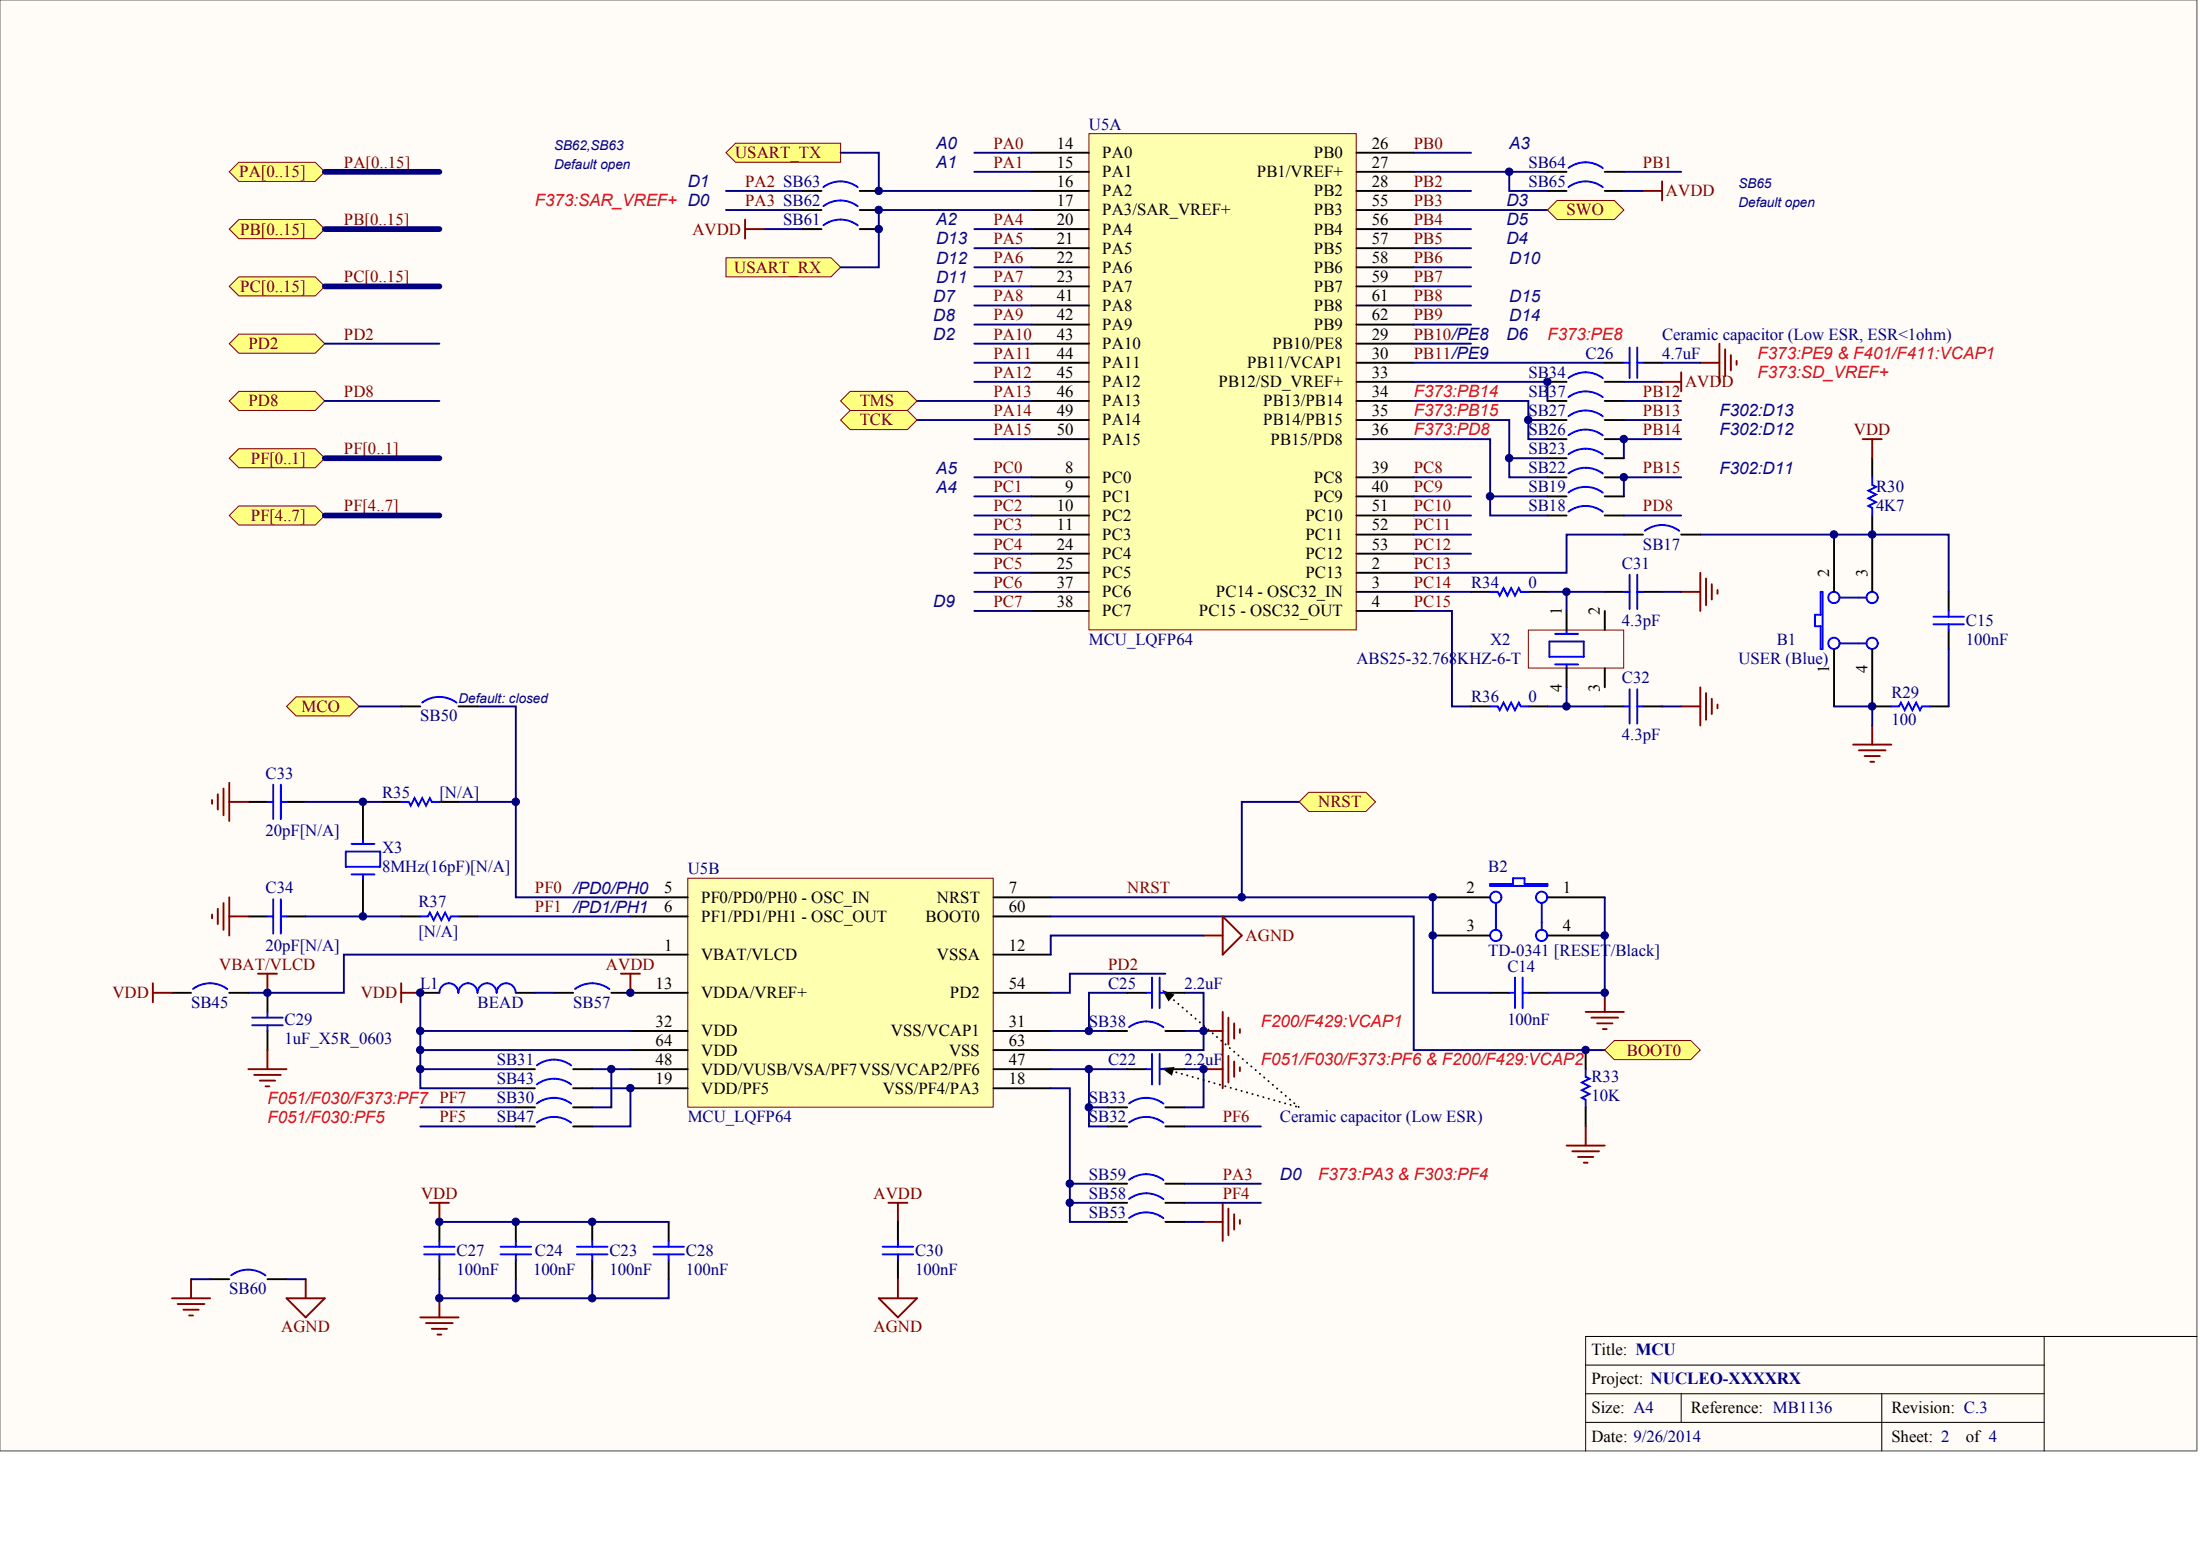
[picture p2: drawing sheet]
<svg xmlns="http://www.w3.org/2000/svg" width="840mm" height="594mm" viewBox="0 0 840 594" stroke-linecap="round" stroke-linejoin="round" font-family="sans-serif">
<path d="M0 0h838.4v553.6h-838.4z" fill="#fffcf8" stroke="#696969" stroke-width=".38"/>
<path d="M780.1 509.9v43.7M838.5 509.9h-233.3v43.7M605.2 520.9h174.9M605.2 531.8h174.9M641.6 531.8v10.9M718.2 531.8v21.8M605.2 542.7h174.9" fill="none" stroke="#000" stroke-width=".38"/>
<g fill="none" stroke="#000" stroke-width=".73">
<path d="M94.8 306h7.3M109.4 306h7.3M138.5 306v14.5M138.5 335.1v14.6M94.8 349.7h7.3M109.4 349.7h7.3M153.1 349.7h7.3M175 349.7h7.3M167.7 466.2v7.3M196.9 466.2v7.3M226 466.2v7.3M255.2 466.2v7.3"/>
<path d="M167.7 480.8v7.3M196.9 480.8v7.3M226 480.8v7.3M255.2 480.8v7.3"/>
</g>
<g fill="none" stroke="#00f" stroke-width=".73">
<path d="M104.3 299.4v13.1M107.2 299.4v13.1M102.1 306h2.2M107.2 306h2.2M132 324.9h13.1v5.8h-13.1zM134.2 322h8.7M134.2 333.6h8.7M138.5 320.5v1.5M138.5 333.6v1.5M102.1 349.7h2.2M104.3 343.1v13.1M107.2 349.7h2.2"/>
<path d="M107.2 343.1v13.1M160.4 349.7h2.9l.7-1.5 1.5 2.9 1.5-2.9 1.4 2.9 1.5-2.9 1.4 2.9 .8-1.4h2.9M161.9 478.6h11.6M161.9 475.7h11.6M167.7 473.5v2.2M167.7 478.6v2.2M191 478.6h11.7M191 475.7h11.7M196.9 473.5v2.2M196.9 478.6v2.2M220.2 478.6h11.7M220.2 475.7h11.7"/>
<path d="M226 473.5v2.2M226 478.6v2.2M249.4 478.6h11.6M249.4 475.7h11.6M255.2 473.5v2.2M255.2 478.6v2.2"/>
</g>
<g fill="none" stroke="#800000" stroke-width=".73">
<path d="M87.5 298.7v14.5M80.9 305.2v1.5M83.1 303v5.9M85.3 300.9v10.2M87.5 306h7.3M80.9 348.9v1.5M83.1 346.8v5.8M85.3 344.6v10.2M87.5 342.4v14.6M87.5 349.7h7.3M466.6 458.9v14.6M459.3 466.2h7.3"/>
<path d="M468.8 461.1v10.2M471 463.3v5.8M473.2 465.5v1.5M167.7 495.4v7.2M160.4 502.6h14.6M162.6 504.8h10.2M164.8 507h5.8M167 509.2h1.4"/>
</g>
<path d="M116.7 349.7h36.4M167.7 466.2h87.5M167.7 488.1v7.3h29.2v-7.3M196.9 495.4h29.1M226 488.1v7.3h29.2v-7.3" fill="none" stroke="#000080" stroke-width=".73"/>
<path d="M415.6 51h102v189.3h-102z" fill="#ffffb0" stroke="#800000" stroke-width=".38"/>
<g fill="none" stroke="#000" stroke-width=".73">
<path d="M393.7 58.3h21.9M517.7 58.3h21.8M393.7 65.6h21.9M393.7 72.9h21.9M517.7 65.6h21.8M517.7 72.9h21.8M393.7 80.1h21.9M393.7 87.4h21.9M393.7 94.7h21.9M517.7 80.1h21.8M517.7 87.4h21.8M517.7 94.7h21.8"/>
<path d="M393.7 102h21.9M393.7 109.3h21.9M393.7 116.6h21.9M517.7 102h21.8M517.7 109.3h21.8M517.7 116.6h21.8M393.7 131.1h21.9M393.7 138.4h21.9M393.7 123.8h21.9M517.7 131.1h21.8M517.7 138.4h21.8M517.7 123.8h21.8"/>
<path d="M393.7 145.7h21.9M393.7 153h21.9M517.7 145.7h21.8M517.7 153h21.8M393.7 160.3h21.9M393.7 167.6h21.9M517.7 160.3h21.8M517.7 167.6h21.8M393.7 182.1h21.9M393.7 189.4h21.9M393.7 196.7h21.9M517.7 182.1h21.8"/>
<path d="M517.7 189.4h21.8M517.7 196.7h21.8M393.7 218.5h21.9M393.7 204h21.9M393.7 211.3h21.9M517.7 218.5h21.8M517.7 204h21.8M517.7 211.3h21.8M393.7 225.8h21.9M393.7 233.1h21.9M517.7 225.8h21.8M517.7 233.1h21.8"/>
</g>
<path d="M262.5 335.1h116.6v87.3h-116.6z" fill="#ffffb0" stroke="#800000" stroke-width=".38"/>
<g fill="none" stroke="#000" stroke-width=".73">
<path d="M714.5 174.8v7.3M714.5 196.7v29.1M699.9 204v21.8M561.4 225.8h7.3M583.3 225.8h7.3M597.9 233.1v7.3M612.4 233.1v7.3M612.4 225.8h7.3M627 225.8h7.3M743.7 225.8v7.3M597.9 255v7.3M612.4 255v7.3"/>
<path d="M699.9 247.7v21.8M714.5 247.7v21.8h7.3M743.7 240.4v7.3M561.4 269.5h7.3M583.3 269.5h7.3M612.4 269.5h7.3M627 269.5h7.3M736.4 269.5h7.3M240.6 342.4h21.9M240.6 349.7h21.9M379.1 342.4h21.9M379.1 349.7h21.9"/>
<path d="M546.8 342.4h21.9M546.8 357h21.9M590.6 342.4h21.8M590.6 357h21.8M240.6 364.2h21.9M240.6 378.8h21.9M379.1 364.2h21.9M379.1 378.8h21.9M568.7 378.8h7.3M583.3 378.8h7.3M240.6 393.4h21.9M379.1 393.4h21.9"/>
<path d="M240.6 415.2h21.9M240.6 407.9h21.9M240.6 400.7h21.9M379.1 415.2h21.9M379.1 407.9h21.9M379.1 400.7h21.9M605.2 400.7v7.2M605.2 422.5v7.3"/>
</g>
<g fill="none" stroke="#000080" stroke-width=".73">
<path d="M371.8 58.3h21.9M539.5 58.3h21.9M371.8 65.6h21.9M539.5 65.6h51.1M539.5 72.9h21.9M277.1 80.1h29.1M291.6 87.4h14.6M371.8 87.4h21.9M539.5 87.4h21.9M539.5 80.1h51.1M539.5 94.7h21.9M371.8 102h21.9"/>
<path d="M371.8 109.3h21.9M371.8 116.6h21.9M539.5 102h21.9M539.5 109.3h21.9M539.5 116.6h21.9M371.8 123.8h21.9M371.8 131.1h21.9M371.8 138.4h21.9M539.5 123.8h21.9M539.5 131.1h21.9M539.5 138.4h72.9M350 153h43.7"/>
<path d="M371.8 145.7h21.9M539.5 153h43.8v14.6h7.3M539.5 145.7h51.1v7.3M619.7 153h21.9M350 160.3h43.7M371.8 167.6h21.9M539.5 160.3h36.5v21.8h14.6M539.5 167.6h29.2v21.8h21.9M641.6 167.6h-21.9v7.2M371.8 182.1h21.9M371.8 189.4h21.9M371.8 196.7h21.9"/>
<path d="M539.5 182.1h21.9M539.5 189.4h21.9M539.5 196.7h21.9M641.6 182.1h-21.9v7.3M371.8 204h21.9M371.8 211.3h21.9M371.8 218.5h21.9M539.5 204h21.9M539.5 211.3h21.9M648.9 204h94.8v21.8M371.8 225.8h21.9M371.8 233.1h21.9"/>
<path d="M539.5 233.1h14.6v36.4h7.3M539.5 225.8h21.9M590.6 225.8h21.8M597.9 225.8v7.3M634.3 225.8h7.3M743.7 247.7v21.8M590.6 269.5h21.8M597.9 262.3v7.2M634.3 269.5h7.3M699.9 269.5h14.6v7.3M175 306h21.9v36.4h43.7M182.3 349.7h58.3"/>
<path d="M401 342.4h145.8v36.4h21.9M401 349.7h138.5v51h72.9M612.4 342.4v36.4h-21.8M430.2 378.8h-14.6v14.6M452 378.8h7.3v21.9h-58.3M401 393.4h21.9M226 415.2h14.6v14.6h-14.6M226 407.9h14.6M233.3 407.9v14.6h-7.3M401 407.9h29.2M452 407.9h7.3v14.6h-7.3M160.4 422.5h36.5"/>
<path d="M160.4 429.8h36.5M452 451.7h29.2"/>
</g>
<path d="M583.3 240.4h36.4v14.5h-36.4z" fill="none" stroke="#800000" stroke-width=".38"/>
<g fill="none" stroke="#00f" stroke-width=".73">
<path d="M714.5 182.1v2.9l1.5 .8-2.9 1.4 2.9 1.5-2.9 1.4 2.9 1.5-2.9 1.4 1.4 .8v2.9M621.9 219.3v13.1M624.8 219.3v13.1M568.7 225.8h2.9l.7 1.5 1.5-2.9 1.5 2.9 1.4-2.9 1.5 2.9 1.4-2.9 .8 1.4h2.9M619.7 225.8h2.2M624.8 225.8h2.2M694.8 225.8h.8v21.9h-.8v-8.8h-2.2v-4.3h2.2zM702.1 228h10.2M737.9 235.3h11.6M737.9 238.2h11.6M743.7 233.1v2.2M743.7 238.2v2.2"/>
<path d="M591.3 244.8h13.1v5.8h-13.1zM593.5 241.9h8.7M593.5 253.5h8.7M597.9 240.4v1.5M597.9 253.5v1.5M702.1 245.5h10.2M568.7 269.5h2.9l.7 1.5 1.5-2.9 1.5 2.9 1.4-2.9 1.5 2.9 1.4-2.9 .8 1.4h2.9M619.7 269.5h2.2M621.9 263v13.1M624.8 269.5h2.2M624.8 263v13.1M721.8 269.5h2.9l.8-1.4 1.4 2.9 1.5-2.9 1.4 2.9 1.5-2.9 1.4 2.9 .8-1.5h2.9"/>
<path d="M568.7 337.3h8.8v-2.2h4.3v2.2h8.8v.7h-21.9zM570.9 344.6v10.2M588.4 344.6v10.2M576 378.8h2.2M578.2 373v11.6M581.1 373v11.6M581.1 378.8h2.2M605.2 407.9v3l1.4 .7-2.9 1.4 2.9 1.5-2.9 1.5 2.9 1.4-2.9 1.5 1.5 .7v2.9"/>
<circle cx="699.9" cy="228" r="2.15"/>
<circle cx="714.5" cy="228" r="2.15"/>
<circle cx="699.9" cy="245.5" r="2.15"/>
<circle cx="714.5" cy="245.5" r="2.15"/>
<circle cx="570.9" cy="342.3" r="2.15"/>
<circle cx="570.9" cy="356.9" r="2.15"/>
<circle cx="588.4" cy="342.3" r="2.15"/>
<circle cx="588.4" cy="356.9" r="2.15"/>
</g>
<g fill="none" stroke="#800000" stroke-width=".73">
<path d="M648.9 138.4h7.3M656.2 131.1v14.6M658.4 133.3v10.2M660.6 135.5v5.8M662.8 137.7v1.4M648.9 218.5v14.6M641.6 225.8h7.3M651.1 220.7v10.2M653.3 222.9v5.8M655.5 225.1v1.5M641.6 269.5h7.3M648.9 262.3v14.5"/>
<path d="M651.1 264.4v10.2M653.3 266.6v5.9M655.5 268.8v1.5M714.5 276.8v7.3M707.2 284.1h14.6M709.4 286.3h10.2M711.6 288.5h5.8M713.8 290.7h1.5M612.4 378.8v7.3M459.3 393.4h7.3M466.6 386.1v29.1M468.8 388.3v10.2"/>
<path d="M471 390.5v5.8M473.2 392.6v1.5M605.2 386.1h14.5M607.3 388.3h10.3M609.5 390.5h5.9M611.7 392.6h1.5M459.3 407.9h7.3M468.8 402.8v10.2M471 405v5.9M473.2 407.2v1.5M597.9 437.1h14.5M600.1 439.3h10.2"/>
<path d="M605.2 429.8v7.3M602.2 441.5h5.9M604.4 443.6h1.5"/>
</g>
<g fill="#ffff80" stroke="#800000" stroke-width=".38">
<path d="M495.8 306l3.6-3.7h21.9l3.7 3.7-3.7 3.6h-21.9z" fill-rule="evenodd"/>
<path d="M109.4 269.5l3.6-3.6h20.4l3.7 3.6-3.7 3.7h-20.4z" fill-rule="evenodd"/>
</g>
<path d="M277.1 72.9h29.1M182.3 269.5h14.6v36.5M116.7 306h29.1M495.8 306h-21.9v36.4" fill="none" stroke="#000080" stroke-width=".73"/>
<g fill="#ffff80" stroke="#800000" stroke-width=".38">
<path d="M277.1 98.3h40.1l3.6 3.7-3.6 3.6h-40.1z" fill-rule="evenodd"/>
<path d="M277.1 58.3l3.6-3.7h40.1v7.3h-40.1z" fill-rule="evenodd"/>
</g>
<path d="M320.8 58.3h14.6v14.6h58.3M371.8 94.7h21.9M393.7 80.1h-58.3v21.9h-14.6M619.7 204h-21.8v14.5h-58.4M240.6 364.2h-109.4v14.6h-36.4M160.4 393.4h80.2M160.4 400.7h80.2" fill="none" stroke="#000080" stroke-width=".73"/>
<path d="M710.9 167.6h7.3M714.5 167.6v7.2M153.1 375.2v7.3M153.1 378.8h7.3M237 371.5h7.2M240.6 371.5v7.3M164 458.9h7.3M167.7 458.9v7.3" fill="none" stroke="#800000" stroke-width=".73"/>
<path d="M619.7 204h7.3M641.6 204h7.3M160.4 378.8h7.3M196.9 378.8h7.2" fill="none" stroke="#000" stroke-width=".73"/>
<path d="M627.7 202.5a10.9 10.9 0 0 1 13.2 0M174.9 378.8a3.6 3.6 0 0 0-3.6-3.6 3.6 3.6 0 0 0-3.6 3.6M189.5 378.8a3.6 3.6 0 0 0-3.7-3.6 3.6 3.6 0 0 0-3.6 3.6 3.6 3.6 0 0 0-3.6-3.6 3.6 3.6 0 0 0-3.6 3.6M196.8 378.8a3.6 3.6 0 0 0-3.6-3.6 3.6 3.6 0 0 0-3.6 3.6" fill="none" stroke="#00f" stroke-width=".73"/>
<path d="M87.5 65.6l3.6-3.7h29.2l3.6 3.7-3.6 3.6h-29.2z" fill-rule="evenodd" fill="#ffff80" stroke="#800000" stroke-width=".38"/>
<path d="M123.9 65.6h43.8" fill="none" stroke="#000080" stroke-width="2.2"/>
<path d="M87.5 87.4l3.6-3.6h29.2l3.6 3.6-3.6 3.7h-29.2z" fill-rule="evenodd" fill="#ffff80" stroke="#800000" stroke-width=".38"/>
<path d="M123.9 87.4h43.8" fill="none" stroke="#000080" stroke-width="2.2"/>
<path d="M87.5 109.3l3.6-3.7h29.2l3.6 3.7-3.6 3.6h-29.2z" fill-rule="evenodd" fill="#ffff80" stroke="#800000" stroke-width=".38"/>
<path d="M123.9 109.3h43.8" fill="none" stroke="#000080" stroke-width="2.2"/>
<path d="M87.5 196.7l3.6-3.7h29.2l3.6 3.7-3.6 3.6h-29.2z" fill-rule="evenodd" fill="#ffff80" stroke="#800000" stroke-width=".38"/>
<path d="M123.9 196.7h43.8" fill="none" stroke="#000080" stroke-width="2.2"/>
<path d="M87.5 131.1l3.6-3.6h29.2l3.6 3.6-3.6 3.7h-29.2z" fill-rule="evenodd" fill="#ffff80" stroke="#800000" stroke-width=".38"/>
<path d="M123.9 131.1h43.8" fill="none" stroke="#000080" stroke-width=".73"/>
<g fill="#ffff80" stroke="#800000" stroke-width=".38">
<path d="M320.8 160.3l3.7-3.7h21.8l3.7 3.7-3.7 3.6h-21.8z" fill-rule="evenodd"/>
<path d="M320.8 153l3.7-3.7h21.8l3.7 3.7-3.7 3.6h-21.8z" fill-rule="evenodd"/>
<path d="M590.6 80.1l3.6-3.6h21.9l3.6 3.6-3.6 3.7h-21.9z" fill-rule="evenodd"/>
</g>
<path d="M284.4 83.8v7.3M284.4 87.4h7.2M634.3 145.7h7.3M641.6 142.1v7.2" fill="none" stroke="#800000" stroke-width=".73"/>
<path d="M619.7 160.3h21.9M568.7 189.4v7.3h21.9M619.7 196.7h21.9M444.8 371.5h-36.5v7.3h-7.3M401 415.2h7.3v51h14.6M415.6 407.9v21.9h7.3M415.6 422.5h7.3M452 429.8h29.2M408.3 458.9h14.6M408.3 451.7h14.6M452 458.9h29.2" fill="none" stroke="#000080" stroke-width=".73"/>
<path d="M87.5 153l3.6-3.7h29.2l3.6 3.7-3.6 3.6h-29.2z" fill-rule="evenodd" fill="#ffff80" stroke="#800000" stroke-width=".38"/>
<path d="M123.9 153h43.8" fill="none" stroke="#000080" stroke-width=".73"/>
<path d="M87.5 174.8l3.6-3.6h29.2l3.6 3.6-3.6 3.7h-29.2z" fill-rule="evenodd" fill="#ffff80" stroke="#800000" stroke-width=".38"/>
<path d="M123.9 174.8h43.8" fill="none" stroke="#000080" stroke-width="2.2"/>
<path d="M459.3 357h-58.3v7.2M452 393.4h7.3M452 466.2h7.3" fill="none" stroke="#000080" stroke-width=".73"/>
<g fill="none" stroke="#800000" stroke-width=".73">
<path d="M459.3 357h7.3M466.6 349.7l7.3 7.3-7.3 7.2zM58.3 375.2v7.3M58.3 378.8h7.3M98.4 371.5h7.3M102.1 371.5v7.3M94.8 407.9h14.6M97 410.1h10.2M99.2 412.3h5.8M101.3 414.5h1.5M102.1 400.7v7.2M339 458.9h7.3"/>
<path d="M342.7 458.9v7.3M335.4 495.4h14.6l-7.3 7.2zM342.7 488.1v7.3"/>
</g>
<path d="M145.8 306h7.3M167.7 306h7.3M65.6 378.8h7.3M87.5 378.8h7.3M102.1 378.8v7.3M102.1 393.4v7.3M342.7 466.2v7.3M342.7 480.8v7.3" fill="none" stroke="#000" stroke-width=".73"/>
<path d="M153.1 306h2.9l.8 1.4 1.4-2.9 1.5 2.9 1.4-2.9 1.5 2.9 1.4-2.9 .8 1.5h2.9M73.6 377.3a10.9 10.9 0 0 1 13.1 .1M96.2 391.2h11.7M96.2 388.3h11.7M102.1 386.1v2.2M102.1 391.2v2.2M336.8 478.6h11.7M336.8 475.7h11.7M342.7 473.5v2.2M342.7 478.6v2.2" fill="none" stroke="#00f" stroke-width=".73"/>
<path d="M444.8 378.8l51 43.7M444.8 407.9l51 14.6" fill="none" stroke="#000" stroke-width=".73" stroke-dasharray="0 2.1"/>
<path d="M444 378.1l3.9 1.5-1.9 2.2zM443.7 407.7l4.3-.3-.8 2.7z" fill="#000" stroke="#000" stroke-width=".38"/>
<path d="M612.4 400.7l3.7-3.7h29.2l3.6 3.7-3.6 3.6h-29.2z" fill-rule="evenodd" fill="#ffff80" stroke="#800000" stroke-width=".38"/>
<g fill="none" stroke="#000" stroke-width=".73">
<path d="M306.2 72.9h7.3M328.1 72.9h7.3M590.6 72.9h7.3M590.6 65.6h7.3M612.4 72.9h7.3M612.4 65.6h7.3M306.2 80.1h7.3M306.2 87.4h7.3M328.1 80.1h7.3M328.1 87.4h7.3M612.4 138.4h7.3M627 138.4h7.3"/>
<path d="M590.6 145.7h7.3M590.6 153h7.3M612.4 145.7h7.3M612.4 153h7.3M590.6 160.3h7.3M590.6 167.6h7.3M590.6 174.8h7.3M612.4 160.3h7.3M612.4 167.6h7.3M612.4 174.8h7.3M590.6 182.1h7.3M590.6 189.4h7.3"/>
<path d="M590.6 196.7h7.3M612.4 182.1h7.3M612.4 189.4h7.3M612.4 196.7h7.3M153.1 269.5h7.3M175 269.5h7.3M211.4 378.8h7.3M233.3 378.8h7.3M430.2 378.8h7.3M444.8 378.8h7.2M422.9 393.4h7.3M444.8 393.4h7.2"/>
<path d="M196.9 407.9h7.2M196.9 415.2h7.2M218.7 407.9h7.3M218.7 415.2h7.3M430.2 407.9h7.3M444.8 407.9h7.2M196.9 422.5h7.2M196.9 429.8h7.2M218.7 422.5h7.3M218.7 429.8h7.3M422.9 422.5h7.3M422.9 429.8h7.3"/>
<path d="M444.8 422.5h7.2M444.8 429.8h7.2M422.9 451.7h7.3M422.9 458.9h7.3M444.8 451.7h7.2M444.8 458.9h7.2M422.9 466.2h7.3M444.8 466.2h7.2M80.2 488.1h7.3M102.1 488.1h7.3"/>
</g>
<g fill="none" stroke="#00f" stroke-width=".73">
<path d="M314.2 71.4a10.9 10.9 0 0 1 13.1 0M314.2 78.7a10.9 10.9 0 0 1 13.1 0M598.6 64.1a10.9 10.9 0 0 1 13.1 0M598.6 71.4a10.9 10.9 0 0 1 13.1 0M314.2 86a10.9 10.9 0 0 1 13.1 0M619.7 138.4h2.2M621.9 132.6v11.6M624.8 132.6v11.6M624.8 138.4h2.2M598.6 144.2a10.9 10.9 0 0 1 13.1 .1M598.6 158.8a10.9 10.9 0 0 1 13.1 0M598.6 151.5a10.9 10.9 0 0 1 13.1 0"/>
<path d="M598.6 166.1a10.9 10.9 0 0 1 13.1 0M598.6 173.4a10.9 10.9 0 0 1 13.1 0M598.6 180.7a10.9 10.9 0 0 1 13.1 0M598.6 187.9a10.9 10.9 0 0 1 13.1 .1M598.6 195.2a10.9 10.9 0 0 1 13.1 .1M161.1 268.1a10.9 10.9 0 0 1 13.1 0M219.5 377.3a10.9 10.9 0 0 1 13.1 .1M437.5 378.8h2.1M439.6 373v11.6M442.6 373v11.6M442.6 378.8h2.2M430.9 391.9a10.9 10.9 0 0 1 13.1 0"/>
<path d="M204.9 406.5a10.9 10.9 0 0 1 13.1 0M204.9 413.8a10.9 10.9 0 0 1 13.1 0M437.5 407.9h2.1M439.6 402.1v11.7M442.6 402.1v11.7M442.6 407.9h2.2M204.9 421a10.9 10.9 0 0 1 13.1 .1M204.9 428.3a10.9 10.9 0 0 1 13.1 .1M430.9 421a10.9 10.9 0 0 1 13.1 .1M430.9 428.3a10.9 10.9 0 0 1 13.1 .1M430.9 450.2a10.9 10.9 0 0 1 13.1 0M430.9 457.5a10.9 10.9 0 0 1 13.1 0"/>
<path d="M430.9 464.8a10.9 10.9 0 0 1 13.1 0M88.2 486.6a10.9 10.9 0 0 1 13.1 0"/>
</g>
<path d="M627 72.9h7.3M634.3 69.2v7.3M65.6 495.4h14.6M67.8 497.5h10.2M70 499.7h5.8M72.9 488.1v7.3M109.4 495.4h14.5l-7.2 7.2zM116.7 488.1v7.3M72.2 501.9h1.4" fill="none" stroke="#800000" stroke-width=".73"/>
<g fill="none" stroke="#000080" stroke-width=".73">
<path d="M576 65.6v7.3h14.6M619.7 65.6h21.9M619.7 72.9h7.3M634.3 138.4h14.6M619.7 145.7h14.6M576 174.8h14.6M583.3 160.3h7.3M137.1 269.5h16M160.4 378.8v36.4h36.5M204.1 378.8h7.3M160.4 407.9h36.5M72.9 488.1h7.3"/>
<path d="M109.4 488.1h7.3"/>
</g>
<g fill="#000080" stroke="#000080" stroke-width=".38">
<circle cx="102" cy="378.8" r="1.42"/>
<circle cx="138.5" cy="349.6" r="1.42"/>
<circle cx="138.5" cy="305.9" r="1.42"/>
<circle cx="160.4" cy="407.9" r="1.42"/>
<circle cx="160.4" cy="400.6" r="1.42"/>
<circle cx="160.4" cy="393.3" r="1.42"/>
<circle cx="160.4" cy="378.8" r="1.42"/>
<circle cx="167.7" cy="495.3" r="1.42"/>
<circle cx="167.7" cy="466.2" r="1.42"/>
<circle cx="196.8" cy="495.3" r="1.42"/>
<circle cx="196.8" cy="466.2" r="1.42"/>
<circle cx="196.8" cy="305.9" r="1.42"/>
<circle cx="226" cy="495.3" r="1.42"/>
<circle cx="226" cy="466.2" r="1.42"/>
<circle cx="233.3" cy="407.9" r="1.42"/>
<circle cx="240.6" cy="415.2" r="1.42"/>
<circle cx="240.6" cy="378.8" r="1.42"/>
<circle cx="335.4" cy="87.4" r="1.42"/>
<circle cx="335.4" cy="80.1" r="1.42"/>
<circle cx="335.4" cy="72.8" r="1.42"/>
<circle cx="408.3" cy="458.9" r="1.42"/>
<circle cx="408.3" cy="451.6" r="1.42"/>
<circle cx="415.6" cy="422.5" r="1.42"/>
<circle cx="415.6" cy="407.9" r="1.42"/>
<circle cx="415.6" cy="393.3" r="1.42"/>
<circle cx="459.3" cy="407.9" r="1.42"/>
<circle cx="459.3" cy="393.3" r="1.42"/>
<circle cx="473.9" cy="342.3" r="1.42"/>
<circle cx="546.8" cy="356.9" r="1.42"/>
<circle cx="546.8" cy="342.3" r="1.42"/>
<circle cx="568.7" cy="189.4" r="1.42"/>
<circle cx="576" cy="174.8" r="1.42"/>
<circle cx="576" cy="65.5" r="1.42"/>
<circle cx="583.2" cy="160.2" r="1.42"/>
<circle cx="590.5" cy="145.7" r="1.42"/>
<circle cx="597.8" cy="269.5" r="1.42"/>
<circle cx="597.8" cy="225.8" r="1.42"/>
<circle cx="605.1" cy="400.6" r="1.42"/>
<circle cx="612.4" cy="378.8" r="1.42"/>
<circle cx="612.4" cy="356.9" r="1.42"/>
<circle cx="619.7" cy="182.1" r="1.42"/>
<circle cx="619.7" cy="167.5" r="1.42"/>
<circle cx="699.9" cy="203.9" r="1.42"/>
<circle cx="714.5" cy="269.5" r="1.42"/>
<circle cx="714.5" cy="203.9" r="1.42"/>
</g>
<g font-size="6.5" fill="#0c0087">
<text x="357.3" y="56.9">A0</text>
<text x="576" y="56.9">A3</text>
<text x="357.3" y="64.1">A1</text>
<text x="574.9" y="78.7">D3</text>
<text x="357.3" y="86">A2</text>
<text x="574.9" y="86">D5</text>
<text x="574.9" y="93.3">D4</text>
<text x="356.2" y="129.7">D2</text>
<text x="574.9" y="129.7">D6</text>
<text x="656.2" y="158.9">F302:D13</text>
<text x="656.2" y="166.1">F302:D12</text>
<text x="357.3" y="180.7">A5</text>
<text x="656.2" y="180.7">F302:D11</text>
<text x="357.3" y="188">A4</text>
<text x="356.2" y="231.7">D9</text>
</g>
<g font-size="6.5" fill="#11037f">
<text x="262.5" y="71.4">D1</text>
<text x="357.3" y="93.3">D13</text>
<text x="357.3" y="100.6">D12</text>
<text x="576" y="100.6">D10</text>
<text x="357.3" y="107.9">D11</text>
<text x="356.2" y="115.1">D7</text>
<text x="576" y="115.1">D15</text>
<text x="356.2" y="122.4">D8</text>
<text x="576" y="122.4">D14</text>
<text x="488.5" y="450.2">D0</text>
</g>
<g font-size="6.5" fill="#ee0e22">
<text x="204.1" y="78.7">F373:SAR_VREF+ D0</text>
<text x="590.6" y="129.7">F373:PE8</text>
<text x="670.8" y="137">F373:PE9 &amp; F401/F411:VCAP1</text>
<text x="670.8" y="144.3">F373:SD_VREF+</text>
<text x="539.5" y="151.6">F373:PB14</text>
<text x="539.5" y="158.9">F373:PB15</text>
<text x="539.5" y="166.1">F373:PD8</text>
<text x="481.2" y="392">F200/F429:VCAP1</text>
<text x="481.2" y="406.5">F051/F030/F373:PF6 &amp; F200/F429:VCAP2</text>
<text x="102.1" y="421.1">F051/F030/F373:PF7 PF7</text>
<text x="102.1" y="428.4">F051/F030:PF5</text>
<text x="503.1" y="450.2">F373:PA3 &amp; F303:PF4</text>
</g>
<g font-size="6.4" fill="#000080">
<text x="415.6" y="49.4">U5A</text>
<text x="583.3" y="64">SB64</text>
<text x="583.3" y="71.3">SB65</text>
<text x="298.9" y="85.8">SB61</text>
<text x="634.3" y="129.6">Ceramic capacitor (Low ESR, ESR&lt;1ohm)</text>
<text x="605.2" y="136.8">C26</text>
<text x="634.3" y="136.8">4.7uF</text>
<text x="583.3" y="144.1">SB34</text>
<text x="583.3" y="151.4">SB37</text>
<text x="583.3" y="158.7">SB27</text>
<text x="583.3" y="166">SB26</text>
<text x="583.3" y="173.3">SB23</text>
<text x="583.3" y="180.5">SB22</text>
<text x="583.3" y="187.8">SB19</text>
<text x="716" y="187.8">R30</text>
<text x="583.3" y="195.1">SB18</text>
<text x="716" y="195.1">4K7</text>
<text x="627" y="209.7">SB17</text>
<text x="619" y="217">C31</text>
<text x="561.4" y="224.3">R34</text>
<text x="583.3" y="224.3">0</text>
<text x="619" y="238.8">4.3pF</text>
<text x="750.2" y="238.8">C15</text>
<text x="415.6" y="246.1">MCU_LQFP64</text>
<text x="568.7" y="246.1">X2</text>
<text x="678.1" y="246.1">B1</text>
<text x="750.2" y="246.1">100nF</text>
<text x="517.7" y="253.4">ABS25-32.768KHZ-6-T</text>
<text x="663.5" y="253.4">USER (Blue)</text>
<text x="619" y="260.7">C32</text>
<text x="561.4" y="268">R36</text>
<text x="583.3" y="268">0</text>
<text x="721.8" y="266.5">R29</text>
<text x="160.4" y="275.2">SB50</text>
<text x="721.8" y="276.7">100</text>
<text x="619" y="282.5">4.3pF</text>
<text x="101.3" y="297.1">C33</text>
<text x="145.8" y="304.4">R35</text>
<text x="167.7" y="304.4">[N/A]</text>
<text x="101.3" y="319">20pF[N/A]</text>
<text x="145.8" y="325.5">X3</text>
<text x="145.8" y="332.8">8MHz(16pF)[N/A]</text>
<text x="262.5" y="333.5">U5B</text>
<text x="568" y="332.8">B2</text>
<text x="101.3" y="340.8">C34</text>
<text x="159.7" y="345.9">R37</text>
<text x="159.7" y="357.6">[N/A]</text>
<text x="101.3" y="362.7">20pF[N/A]</text>
<text x="568" y="364.9">TD-0341 [RESET/Black]</text>
<text x="575.3" y="370.7">C14</text>
<text x="160.4" y="377.2">L1</text>
<text x="422.9" y="377.2">C25</text>
<text x="452" y="377.2">2.2uF</text>
<text x="72.9" y="384.5">SB45</text>
<text x="182.3" y="384.5">BEAD</text>
<text x="218.7" y="384.5">SB57</text>
<text x="108.6" y="391.1">C29</text>
<text x="415.6" y="391.8">SB38</text>
<text x="575.3" y="391.1">100nF</text>
<text x="108.6" y="398.4">1uF_X5R_0603</text>
<text x="189.6" y="406.4">SB31</text>
<text x="422.9" y="406.4">C22</text>
<text x="452" y="406.4">2.2uF</text>
<text x="189.6" y="413.7">SB43</text>
<text x="607.3" y="412.9">R33</text>
<text x="189.6" y="420.9">SB30</text>
<text x="415.6" y="420.9">SB33</text>
<text x="607.3" y="420.2">10K</text>
<text x="189.6" y="428.2">SB47</text>
<text x="262.5" y="428.2">MCU_LQFP64</text>
<text x="415.6" y="428.2">SB32</text>
<text x="488.5" y="428.2">Ceramic capacitor (Low ESR)</text>
<text x="415.6" y="450.1">SB59</text>
<text x="415.6" y="457.4">SB58</text>
<text x="415.6" y="464.7">SB53</text>
<text x="174.3" y="479.2">C27</text>
<text x="204.1" y="479.2">C24</text>
<text x="232.6" y="479.2">C23</text>
<text x="261.7" y="479.2">C28</text>
<text x="349.2" y="479.2">C30</text>
<text x="174.3" y="486.5">100nF</text>
<text x="203.4" y="486.5">100nF</text>
<text x="232.6" y="486.5">100nF</text>
<text x="261.7" y="486.5">100nF</text>
<text x="349.2" y="486.5">100nF</text>
<text x="87.5" y="493.8">SB60</text>
</g>
<g font-size="6.4" fill="#800000">
<text x="379.1" y="56.7">PA0</text>
<text x="539.5" y="56.7">PB0</text>
<text x="131.2" y="64">PA[0..15]</text>
<text x="280.6" y="60.4">USART_TX</text>
<text x="379.1" y="64">PA1</text>
<text x="627" y="64">PB1</text>
<text x="91.3" y="67.6">PA[0..15]</text>
<text x="284.4" y="71.3">PA2 SB63</text>
<text x="539.5" y="71.3">PB2</text>
<text x="635.8" y="74.9">AVDD</text>
<text x="284.4" y="78.6">PA3 SB62</text>
<text x="539.5" y="78.6">PB3</text>
<text x="597.9" y="82.2">SWO</text>
<text x="91.6" y="89.5">PB[0..15]</text>
<text x="131.2" y="85.8">PB[0..15]</text>
<text x="264.2" y="89.5">AVDD</text>
<text x="379.1" y="85.8">PA4</text>
<text x="539.5" y="85.8">PB4</text>
<text x="379.1" y="93.1">PA5</text>
<text x="539.5" y="93.1">PB5</text>
<text x="379.1" y="100.4">PA6</text>
<text x="539.5" y="100.4">PB6</text>
<text x="131.2" y="107.7">PC[0..15]</text>
<text x="280.2" y="104.1">USART_RX</text>
<text x="379.1" y="107.7">PA7</text>
<text x="539.5" y="107.7">PB7</text>
<text x="91.6" y="111.3">PC[0..15]</text>
<text x="379.1" y="115">PA8</text>
<text x="539.5" y="115">PB8</text>
<text x="379.1" y="122.3">PA9</text>
<text x="539.5" y="122.3">PB9</text>
<text x="131.2" y="129.6">PD2</text>
<text x="379.1" y="129.6">PA10</text>
<text x="539.5" y="129.6">PB10/PE8</text>
<text x="94.8" y="133.2">PD2</text>
<text x="379.1" y="136.8">PA11</text>
<text x="539.5" y="136.8">PB11/PE9</text>
<text x="379.1" y="144.1">PA12</text>
<text x="643.1" y="147.8">AVDD</text>
<text x="94.8" y="155.1">PD8</text>
<text x="131.2" y="151.4">PD8</text>
<text x="328.1" y="155.1">TMS</text>
<text x="379.1" y="151.4">PA13</text>
<text x="627" y="151.4">PB12</text>
<text x="379.1" y="158.7">PA14</text>
<text x="627" y="158.7">PB13</text>
<text x="328.1" y="162.3">TCK</text>
<text x="379.1" y="166">PA15</text>
<text x="627" y="166">PB14</text>
<text x="707.5" y="166">VDD</text>
<text x="131.2" y="173.3">PF[0..1]</text>
<text x="95.7" y="176.9">PF[0..1]</text>
<text x="379.1" y="180.5">PC0</text>
<text x="539.5" y="180.5">PC8</text>
<text x="627" y="180.5">PB15</text>
<text x="379.1" y="187.8">PC1</text>
<text x="539.5" y="187.8">PC9</text>
<text x="131.2" y="195.1">PF[4..7]</text>
<text x="379.1" y="195.1">PC2</text>
<text x="539.5" y="195.1">PC10</text>
<text x="627" y="195.1">PD8</text>
<text x="95.7" y="198.8">PF[4..7]</text>
<text x="379.1" y="202.4">PC3</text>
<text x="539.5" y="202.4">PC11</text>
<text x="379.1" y="209.7">PC4</text>
<text x="539.5" y="209.7">PC12</text>
<text x="379.1" y="217">PC5</text>
<text x="539.5" y="217">PC13</text>
<text x="379.1" y="224.3">PC6</text>
<text x="539.5" y="224.3">PC14</text>
<text x="379.1" y="231.5">PC7</text>
<text x="539.5" y="231.5">PC15</text>
<text x="115.1" y="271.6">MCO</text>
<text x="503.1" y="308">NRST</text>
<text x="204.1" y="340.8">PF0 /PD0/PH0</text>
<text x="430.2" y="340.8">NRST</text>
<text x="204.1" y="348.1">PF1 /PD1/PH1</text>
<text x="475.4" y="359">AGND</text>
<text x="83.7" y="370">VBAT/VLCD</text>
<text x="231.3" y="370">AVDD</text>
<text x="422.9" y="370">PD2</text>
<text x="42.9" y="380.9">VDD</text>
<text x="137.7" y="380.9">VDD</text>
<text x="620.8" y="402.7">BOOT0</text>
<text x="167.7" y="428.2">PF5</text>
<text x="466.6" y="428.2">PF6</text>
<text x="466.6" y="450.1">PA3</text>
<text x="160.7" y="457.4">VDD</text>
<text x="333.3" y="457.4">AVDD</text>
<text x="466.6" y="457.4">PF4</text>
<text x="107.3" y="508.4">AGND</text>
<text x="333.3" y="508.4">AGND</text>
</g>
<g font-size="6.4">
<text x="403.3" y="56.7">14</text>
<text x="523.5" y="56.7">26</text>
<text x="403.3" y="64">15</text>
<text x="420.7" y="60.4">PA0</text>
<text x="501.4" y="60.4">PB0</text>
<text x="523.5" y="64">27</text>
<text x="403.3" y="71.3">16</text>
<text x="420.7" y="67.6">PA1</text>
<text x="479.7" y="67.6">PB1/VREF+</text>
<text x="523.5" y="71.3">28</text>
<text x="420.7" y="74.9">PA2</text>
<text x="501.4" y="74.9">PB2</text>
<text x="403.3" y="78.6">17</text>
<text x="420.7" y="82.2">PA3/SAR_VREF+</text>
<text x="501.4" y="82.2">PB3</text>
<text x="523.5" y="78.6">55</text>
<text x="403.3" y="85.8">20</text>
<text x="420.7" y="89.5">PA4</text>
<text x="501.4" y="89.5">PB4</text>
<text x="523.5" y="85.8">56</text>
<text x="403.3" y="93.1">21</text>
<text x="523.5" y="93.1">57</text>
<text x="403.3" y="100.4">22</text>
<text x="420.7" y="96.8">PA5</text>
<text x="501.4" y="96.8">PB5</text>
<text x="523.5" y="100.4">58</text>
<text x="403.3" y="107.7">23</text>
<text x="420.7" y="104.1">PA6</text>
<text x="501.4" y="104.1">PB6</text>
<text x="523.5" y="107.7">59</text>
<text x="420.7" y="111.3">PA7</text>
<text x="501.4" y="111.3">PB7</text>
<text x="403.3" y="115">41</text>
<text x="420.7" y="118.6">PA8</text>
<text x="501.4" y="118.6">PB8</text>
<text x="523.5" y="115">61</text>
<text x="403.3" y="122.3">42</text>
<text x="420.7" y="125.9">PA9</text>
<text x="501.4" y="125.9">PB9</text>
<text x="523.5" y="122.3">62</text>
<text x="403.3" y="129.6">43</text>
<text x="523.5" y="129.6">29</text>
<text x="403.3" y="136.8">44</text>
<text x="420.7" y="133.2">PA10</text>
<text x="485.7" y="133.2">PB10/PE8</text>
<text x="523.5" y="136.8">30</text>
<text x="420.7" y="140.5">PA11</text>
<text x="476" y="140.5">PB11/VCAP1</text>
<text x="403.3" y="144.1">45</text>
<text x="420.7" y="147.8">PA12</text>
<text x="465" y="147.8">PB12/SD_VREF+</text>
<text x="523.5" y="144.1">33</text>
<text x="403.3" y="151.4">46</text>
<text x="420.7" y="155.1">PA13</text>
<text x="482.1" y="155.1">PB13/PB14</text>
<text x="523.5" y="151.4">34</text>
<text x="403.3" y="158.7">49</text>
<text x="523.5" y="158.7">35</text>
<text x="403.3" y="166">50</text>
<text x="420.7" y="162.3">PA14</text>
<text x="482.1" y="162.3">PB14/PB15</text>
<text x="523.5" y="166">36</text>
<text x="420.7" y="169.6">PA15</text>
<text x="484.9" y="169.6">PB15/PD8</text>
<text x="406.5" y="180.5">8</text>
<text x="420.7" y="184.2">PC0</text>
<text x="501.4" y="184.2">PC8</text>
<text x="523.5" y="180.5">39</text>
<text x="406.5" y="187.8">9</text>
<text x="420.7" y="191.5">PC1</text>
<text x="501.4" y="191.5">PC9</text>
<text x="523.5" y="187.8">40</text>
<text x="403.3" y="195.1">10</text>
<text x="523.5" y="195.1">51</text>
<text x="403.3" y="202.4">11</text>
<text x="420.7" y="198.8">PC2</text>
<text x="498.2" y="198.8">PC10</text>
<text x="523.5" y="202.4">52</text>
<text x="403.3" y="209.7">24</text>
<text x="420.7" y="206">PC3</text>
<text x="498.2" y="206">PC11</text>
<text x="523.5" y="209.7">53</text>
<text x="420.7" y="213.3">PC4</text>
<text x="498.2" y="213.3">PC12</text>
<text x="403.3" y="217">25</text>
<text x="420.7" y="220.6">PC5</text>
<text x="498.2" y="220.6">PC13</text>
<text x="523.5" y="217">2</text>
<text x="403.3" y="224.3">37</text>
<text x="420.7" y="227.9">PC6</text>
<text x="464.1" y="227.9">PC14 - OSC32_IN</text>
<text x="523.5" y="224.3">3</text>
<text x="403.3" y="231.5">38</text>
<text x="523.5" y="231.5">4</text>
<text x="420.7" y="235.2">PC7</text>
<text x="457.5" y="235.2">PC15 - OSC32_OUT</text>
<text x="253.4" y="340.8">5</text>
<text x="385" y="340.8">7</text>
<text x="559.7" y="340.8">2</text>
<text x="596.4" y="340.8">1</text>
<text x="267.6" y="344.5">PF0/PD0/PH0 - OSC_IN</text>
<text x="357.6" y="344.5">NRST</text>
<text x="253.4" y="348.1">6</text>
<text x="267.6" y="351.7">PF1/PD1/PH1 - OSC_OUT</text>
<text x="353.3" y="351.7">BOOT0</text>
<text x="385" y="348.1">60</text>
<text x="559.7" y="355.4">3</text>
<text x="596.4" y="355.4">4</text>
<text x="253.4" y="362.7">1</text>
<text x="385" y="362.7">12</text>
<text x="267.6" y="366.3">VBAT/VLCD</text>
<text x="357.6" y="366.3">VSSA</text>
<text x="250.2" y="377.2">13</text>
<text x="385" y="377.2">54</text>
<text x="267.6" y="380.9">VDDA/VREF+</text>
<text x="362.5" y="380.9">PD2</text>
<text x="250.2" y="391.8">32</text>
<text x="267.6" y="395.4">VDD</text>
<text x="340" y="395.4">VSS/VCAP1</text>
<text x="385" y="391.8">31</text>
<text x="250.2" y="399.1">64</text>
<text x="385" y="399.1">63</text>
<text x="250.2" y="406.4">48</text>
<text x="267.6" y="402.7">VDD</text>
<text x="362.2" y="402.7">VSS</text>
<text x="385" y="406.4">47</text>
<text x="250.2" y="413.7">19</text>
<text x="267.6" y="410">VDD/VUSB/VSA/PF7VSS/VCAP2/PF6</text>
<text x="385" y="413.7">18</text>
<text x="267.6" y="417.3">VDD/PF5</text>
<text x="336.9" y="417.3">VSS/PF4/PA3</text>
<text x="607.3" y="517.1">Title: MCU</text>
<text x="607.3" y="528">Project: NUCLEO-XXXXRX</text>
<text x="607.3" y="539.1">Size: A4</text>
<text x="645.3" y="539.1">Reference: MB1136</text>
<text x="721.8" y="539.1">Revision: C.3</text>
<text x="607.3" y="550.2">Date: 9/26/2014</text>
<text x="721.8" y="550.2">Sheet: 2</text>
<text x="750.2" y="550.2">of 4</text>
</g>
<g font-size="6.3">
<text x="698.1" y="220" transform="rotate(-90 698.1 220)">2</text>
<text x="712.7" y="220" transform="rotate(-90 712.7 220)">3</text>
<text x="596" y="234.6" transform="rotate(-90 596 234.6)">1</text>
<text x="610.6" y="234.6" transform="rotate(-90 610.6 234.6)">2</text>
<text x="698.1" y="256.8" transform="rotate(-90 698.1 256.8)">1</text>
<text x="712.7" y="256.8" transform="rotate(-90 712.7 256.8)">4</text>
<text x="596" y="264.1" transform="rotate(-90 596 264.1)">4</text>
<text x="610.6" y="264.1" transform="rotate(-90 610.6 264.1)">3</text>
</g>
<g font-size="5.2" fill="#000080">
<text x="211.4" y="57.1">SB62,SB63</text>
<text x="211.4" y="64.4">Default open</text>
<text x="663.5" y="71.7">SB65</text>
<text x="663.5" y="79">Default open</text>
<text x="175" y="268.4">Default: closed</text>
</g>
</svg>
